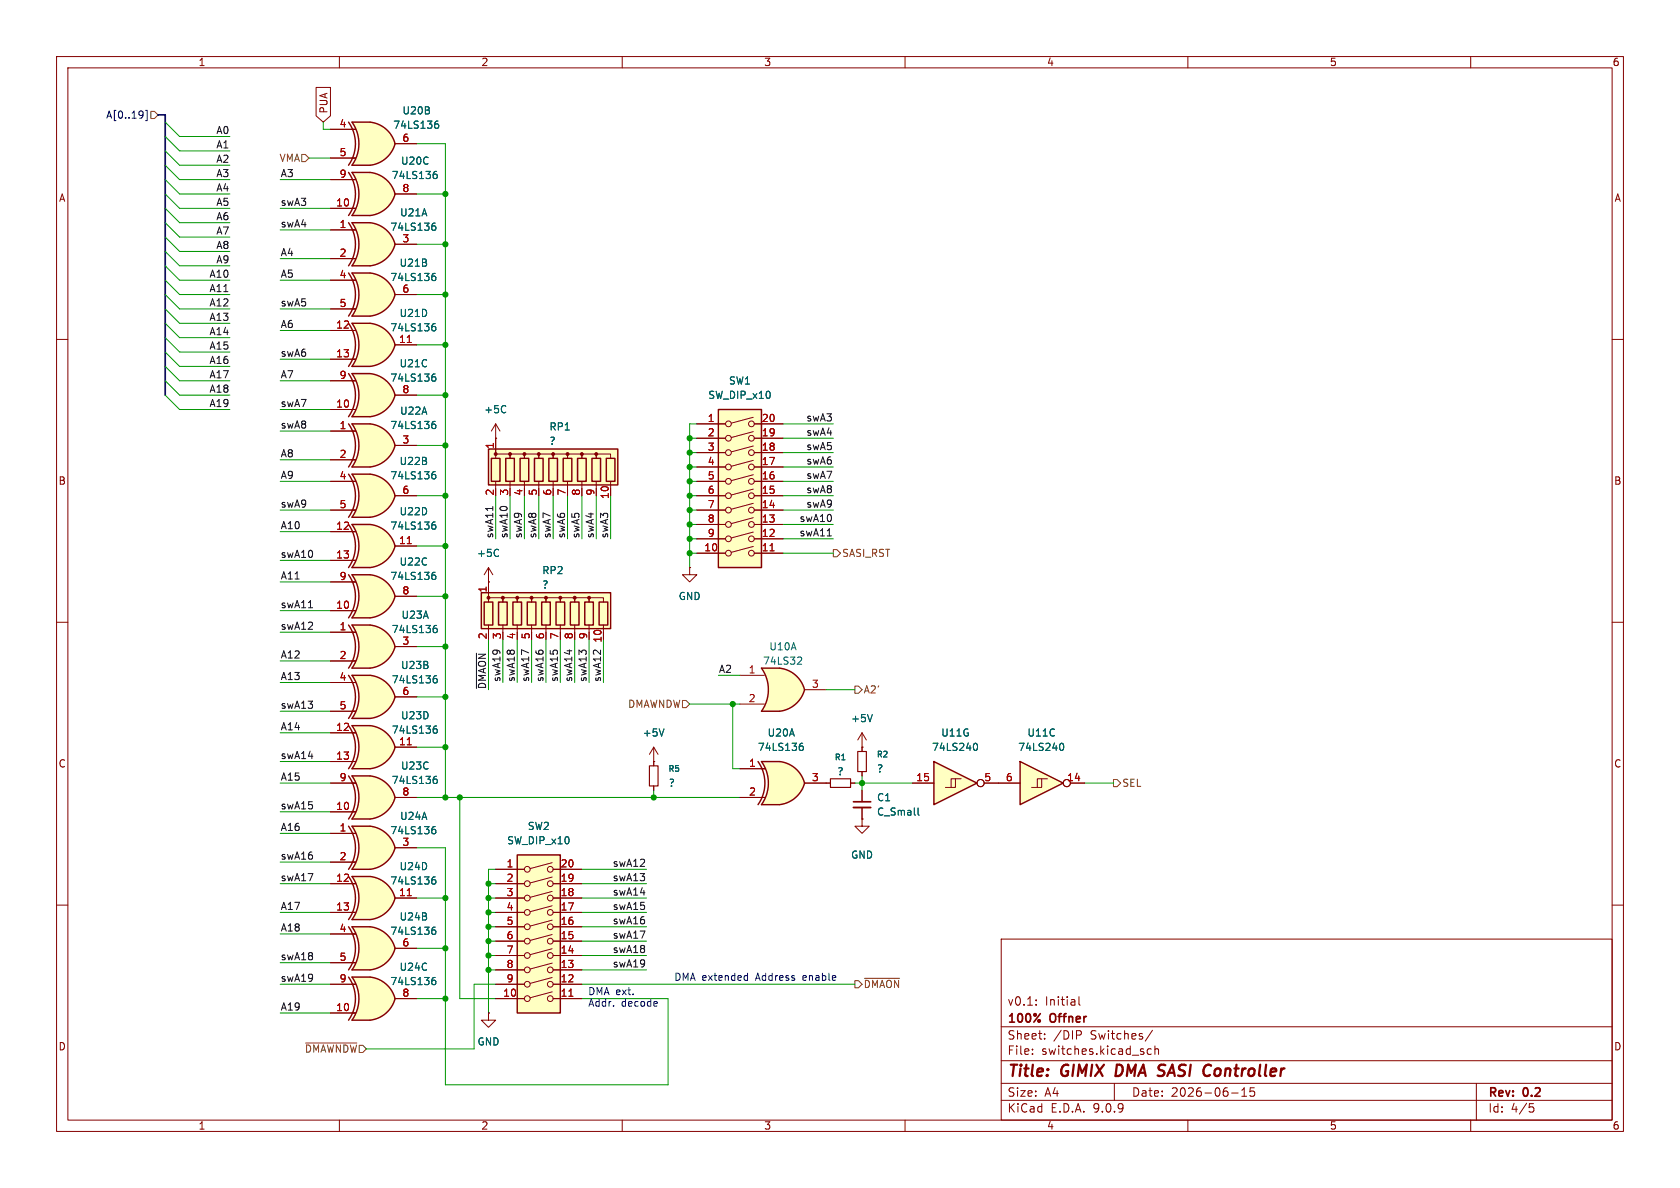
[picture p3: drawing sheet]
<svg xmlns="http://www.w3.org/2000/svg" width="297mm" height="210mm" viewBox="0 0 297 210" stroke-linecap="round" stroke-linejoin="round" font-family="sans-serif">
<g fill="none" stroke="#840000" stroke-width=".18">
<path d="M10 10h277v190h-277zM12 12h273v186h-273zM60 10v2M110 10v2M160 10v2M210 10v2M260 10v2M10 60h2M285 60h2M10 110h2M285 110h2M10 160h2"/>
<path d="M177 166h108v32h-108zM183.2 177.6v.1M183.2 176.8v.1M190.7 176.2v1.3l.3 .2M285 160h2M60 198v2M110 198v2M160 198v2M177 194.5h108M177 191.5h108M177 187.5h108M177 181.5h108"/>
<path d="M182.5 186.3v.1M182.5 185.5v.1M184.7 183.6v.1M184.7 182.8v.1M190.9 182.2l.3 .3-.1 .3-.2 .2M197 191.5v3M203.5 185.5l-.4-.1-.3 .3v.4l.2 .2h.5M203.7 182.1l-1.2 2M204.2 185.5l.2-.1 .3 .1 .1 .9M204.2 184.9v1.5M210 198v2M217.7 193.2h1.2"/>
<path d="M219.5 193.8h.9M219.5 192.7l.5-.4v1.5M221.7 192.3h-.7v.7l.2-.1h.5l.1 .3-.1 .5-.2 .1-.5-.1M260 198v2M261 191.5v6.5M270.4 195.1h.7M270.5 195.7h.4l.3 .3-.2 .5-.5 .1"/>
</g>
<path d="M197.5 188.2l-.3 2h.5M205.1 189.2l.6 .2M205.3 188.2h.4M205.7 190l-.3 .2h-.5" fill="none" stroke="#840000" stroke-width=".4"/>
<path d="M62.2 137.2h3.2M62.2 144.8h3.2" fill="none" stroke="#ffffc2" stroke-width=".18"/>
<g fill="#ffffc2" stroke="#ffffc2" stroke-width=".18">
<path d="M64.8 139.6l5 1.4a5.2 5.2 0 0 1-4.4 3.8z"/>
<path d="M65.4 137.2a5.1 5.1 0 0 1 4.4 3.8l-4.9 1.3z"/>
</g>
<path d="M62.2 137.2h3.2v7.6h-3.2a6.7 6.7 0 0 0 0-7.6z" fill="#ffffc2"/>
<path d="M61.6 137.2a6.6 6.6 0 0 1 0 7.6M62.2 137.2h3.2a5.1 5.1 0 0 1 4.4 3.8 5.2 5.2 0 0 1-4.4 3.8h-3.2a6.6 6.6 0 0 0 0-7.6z" fill="none" stroke="#840000" stroke-width=".25"/>
<path d="M58.4 138.4h4.5M58.4 143.5h4.5M69.8 141h3.9" fill="none" stroke="#840000" stroke-width=".18"/>
<path d="M76.7 137.8l.4-.1 .2 .3-.1 .4h-.5M77.2 137.2l-.4 .2" fill="none" stroke="#006464" stroke-width=".18"/>
<path d="M134.6 134.6h3.2M134.6 142.2h3.2" fill="none" stroke="#ffffc2" stroke-width=".18"/>
<g fill="#ffffc2" stroke="#ffffc2" stroke-width=".18">
<path d="M137.2 137.1l5 1.3a5.2 5.2 0 0 1-4.4 3.8z"/>
<path d="M137.8 134.6a5.1 5.1 0 0 1 4.4 3.8l-4.9 1.3z"/>
</g>
<path d="M134.6 134.6h3.2v7.6h-3.2a6.7 6.7 0 0 0 0-7.6z" fill="#ffffc2"/>
<path d="M134 134.6a6.6 6.6 0 0 1 0 7.6M134.6 134.6h3.2a5.1 5.1 0 0 1 4.4 3.8 5.2 5.2 0 0 1-4.4 3.8h-3.2a6.6 6.6 0 0 0 0-7.6z" fill="none" stroke="#840000" stroke-width=".25"/>
<g fill="none" stroke="#840000" stroke-width=".18">
<path d="M115.6 134.6h.1M115.6 132.1l-.8 1.3M115.6 132.1l.7 1.3M115.6 132.1v3.3M115.6 138.9v.8M130.8 135.9h4.5M142.2 138.4h4.6M150.4 138.4h.7M152.4 132.1h.1M152.4 129.5l-.8 1.3M152.4 129.5l.8 1.3M152.4 129.5v2.6"/>
<path d="M130.8 141h4.5"/>
</g>
<path d="M117.4 128.8l-.4 1.3M141.4 131.9h.4l.2 .2-.1 .5h-.5M141.9 131.4l-.4 .1M154.2 126.3l-.4 1.3" fill="none" stroke="#006464" stroke-width=".18"/>
<path d="M114.8 135.4h1.5v3.5h-1.5zM146.8 137.7h3.6v1.5h-3.6z" fill="none" stroke="#840000" stroke-width=".2"/>
<path d="M134.6 118.1h3.2M134.6 125.7h3.2" fill="none" stroke="#ffffc2" stroke-width=".18"/>
<g fill="#ffffc2" stroke="#ffffc2" stroke-width=".18">
<path d="M137.2 120.6l5 1.3a5.2 5.2 0 0 1-4.4 3.8z"/>
<path d="M137.8 118.1a5.1 5.1 0 0 1 4.4 3.8l-4.9 1.3z"/>
</g>
<path d="M134.6 118.1h3.2v7.6h-3.2a6.7 6.7 0 0 0 0-7.6z" fill="#ffffc2"/>
<path d="M134.6 118.1h3.2a5.1 5.1 0 0 1 4.4 3.8 5.2 5.2 0 0 1-4.4 3.8h-3.2a6.6 6.6 0 0 0 0-7.6z" fill="none" stroke="#840000" stroke-width=".25"/>
<path d="M130.8 119.4h4.3M130.8 124.5h4.3M142.2 121.9h3.8" fill="none" stroke="#840000" stroke-width=".18"/>
<path d="M141.2 116.1l.4 .1 .1 .3-.8 .9h.8" fill="none" stroke="#006464" stroke-width=".18"/>
<path d="M86.4 79.4h22.8v6.3h-22.8z" fill="#ffffc2"/>
<path d="M86.4 79.4h22.8v6.3h-22.8zM86.9 81h1.5v4.1h-1.5zM89.4 81h1.5v4.1h-1.5zM91.9 81h1.6v4.1h-1.6zM94.5 81h1.5v4.1h-1.5zM97 81h1.6v4.1h-1.6zM99.6 81h1.5v4.1h-1.5zM102.1 81h1.5v4.1h-1.5zM104.6 81h1.6v4.1h-1.6zM107.2 81h1.5v4.1h-1.5z" fill="none" stroke="#840000" stroke-width=".25"/>
<g fill="#840000" stroke="#840000" stroke-width=".18">
<circle cx="87.6" cy="80.3" r=".25"/>
<circle cx="90.2" cy="80.3" r=".25"/>
<circle cx="92.7" cy="80.3" r=".25"/>
<circle cx="95.2" cy="80.3" r=".25"/>
<circle cx="97.8" cy="80.3" r=".25"/>
<circle cx="100.3" cy="80.3" r=".25"/>
<circle cx="102.9" cy="80.3" r=".25"/>
<circle cx="105.4" cy="80.3" r=".25"/>
</g>
<g fill="none" stroke="#840000" stroke-width=".18">
<path d="M87.6 77.5v2.5M87.6 81v-.7h2.6v.7v-.7h2.5v.7v-.7h2.5v.7v-.7h2.6v.7v-.7h2.5v.7v-.7h2.6v.7v-.7h2.5v.7v-.7h2.5v.7M87.6 85.1v1.3M90.2 85.1v1.3M92.7 85.1v1.3M95.2 85.1v1.3M97.8 85.1v1.3M100.3 85.1v1.3M102.9 85.1v1.3M105.4 85.1v1.3M107.9 85.1v1.3M121.9 100.3v1.3h1.3l-1.3 1.3-1.3-1.3h1.3"/>
<path d="M121.9 100.3h.1"/>
</g>
<path d="M62.2 146.1h3.2M62.2 153.7h3.2" fill="none" stroke="#ffffc2" stroke-width=".18"/>
<g fill="#ffffc2" stroke="#ffffc2" stroke-width=".18">
<path d="M64.8 148.5l5 1.4a5.2 5.2 0 0 1-4.4 3.8z"/>
<path d="M65.4 146.1a5.1 5.1 0 0 1 4.4 3.8l-4.9 1.3z"/>
</g>
<path d="M62.2 146.1h3.2v7.6h-3.2a6.7 6.7 0 0 0 0-7.6z" fill="#ffffc2"/>
<path d="M61.6 146.1a6.6 6.6 0 0 1 0 7.6M62.2 146.1h3.2a5.1 5.1 0 0 1 4.4 3.8 5.2 5.2 0 0 1-4.4 3.8h-3.2a6.6 6.6 0 0 0 0-7.6z" fill="none" stroke="#840000" stroke-width=".25"/>
<path d="M58.4 147.3h4.5M58.4 152.4h4.5M69.8 149.9h3.9" fill="none" stroke="#840000" stroke-width=".18"/>
<path d="M76.4 146.7l.4-.1 .3 .2-.2 .5h-.5M76.9 146.1l-.4 .1" fill="none" stroke="#006464" stroke-width=".18"/>
<path d="M62.2 154.9h3.2M62.2 162.6h3.2" fill="none" stroke="#ffffc2" stroke-width=".18"/>
<g fill="#ffffc2" stroke="#ffffc2" stroke-width=".18">
<path d="M64.8 157.4l5 1.4a5.2 5.2 0 0 1-4.4 3.8z"/>
<path d="M65.4 154.9a5.1 5.1 0 0 1 4.4 3.9l-4.9 1.2z"/>
</g>
<path d="M62.2 154.9h3.2v7.7h-3.2a6.7 6.7 0 0 0 0-7.7z" fill="#ffffc2"/>
<path d="M61.6 154.9a6.6 6.6 0 0 1 0 7.7M62.2 154.9h3.2a5.1 5.1 0 0 1 4.4 3.9 5.2 5.2 0 0 1-4.4 3.8h-3.2a6.6 6.6 0 0 0 0-7.7z" fill="none" stroke="#840000" stroke-width=".25"/>
<path d="M58.4 156.2h4.5M69.8 158.8h3.9M58.4 161.3h4.5" fill="none" stroke="#840000" stroke-width=".18"/>
<path d="M72 158.3h.7" fill="none" stroke="#a90000" stroke-width=".18"/>
<path d="M76.4 155.6l.4-.1 .3 .2-.2 .5h-.5M76.9 155l-.4 .1" fill="none" stroke="#006464" stroke-width=".18"/>
<path d="M85.1 104.8h22.8v6.3h-22.8z" fill="#ffffc2"/>
<path d="M85.1 104.8h22.8v6.3h-22.8zM85.6 106.4h1.5v4.1h-1.5zM88.1 106.4h1.6v4.1h-1.6zM90.7 106.4h1.5v4.1h-1.5zM93.2 106.4h1.5v4.1h-1.5zM95.8 106.4h1.5v4.1h-1.5zM98.3 106.4h1.5v4.1h-1.5zM100.8 106.4h1.6v4.1h-1.6zM103.4 106.4h1.5v4.1h-1.5zM105.9 106.4h1.5v4.1h-1.5z" fill="none" stroke="#840000" stroke-width=".25"/>
<g fill="#840000" stroke="#840000" stroke-width=".18">
<circle cx="86.4" cy="105.7" r=".25"/>
<circle cx="88.9" cy="105.7" r=".25"/>
<circle cx="91.4" cy="105.7" r=".25"/>
<circle cx="94" cy="105.7" r=".25"/>
<circle cx="96.5" cy="105.7" r=".25"/>
<circle cx="99.1" cy="105.7" r=".25"/>
<circle cx="101.6" cy="105.7" r=".25"/>
<circle cx="104.1" cy="105.7" r=".25"/>
</g>
<path d="M86.4 106.4v-.7h2.5v.7v-.7h2.5v.7v-.7h2.6v.7v-.7h2.5v.7v-.7h2.6v.7v-.7h2.5v.7v-.7h2.5v.7v-.7h2.6v.7M86.4 102.9v2.5M86.4 110.5v1.3M88.9 110.5v1.3M91.4 110.5v1.3M94 110.5v1.3M96.5 110.5v1.3M99.1 110.5v1.3M101.6 110.5v1.3M104.1 110.5v1.3M106.7 110.5v1.3" fill="none" stroke="#840000" stroke-width=".18"/>
<path d="M62.2 128.3h3.2M62.2 135.9h3.2" fill="none" stroke="#ffffc2" stroke-width=".18"/>
<g fill="#ffffc2" stroke="#ffffc2" stroke-width=".18">
<path d="M64.8 130.7l5 1.4a5.2 5.2 0 0 1-4.4 3.8z"/>
<path d="M65.4 128.3a5.1 5.1 0 0 1 4.4 3.8l-4.9 1.3z"/>
</g>
<path d="M62.2 128.3h3.2v7.6h-3.2a6.7 6.7 0 0 0 0-7.6z" fill="#ffffc2"/>
<path d="M61.6 128.3a6.6 6.6 0 0 1 0 7.6M62.2 128.3h3.2a5.1 5.1 0 0 1 4.4 3.8 5.2 5.2 0 0 1-4.4 3.8h-3.2a6.6 6.6 0 0 0 0-7.6z" fill="none" stroke="#840000" stroke-width=".25"/>
<path d="M58.4 129.5h4.5M58.4 134.6h4.5M69.8 132.1h3.9" fill="none" stroke="#840000" stroke-width=".18"/>
<path d="M72 131.7h.7" fill="none" stroke="#a90000" stroke-width=".18"/>
<path d="M76.7 128.9l.4-.1 .2 .3-.1 .5h-.5M77.2 128.3l-.4 .2" fill="none" stroke="#006464" stroke-width=".18"/>
<path d="M62.2 48.3h3.2M62.2 55.9h3.2" fill="none" stroke="#ffffc2" stroke-width=".18"/>
<g fill="#ffffc2" stroke="#ffffc2" stroke-width=".18">
<path d="M64.8 50.7l5 1.4a5.2 5.2 0 0 1-4.4 3.8z"/>
<path d="M65.4 48.3a5.1 5.1 0 0 1 4.4 3.8l-4.9 1.3z"/>
</g>
<path d="M62.2 48.3h3.2v7.6h-3.2a6.7 6.7 0 0 0 0-7.6z" fill="#ffffc2"/>
<path d="M61.6 48.3a6.6 6.6 0 0 1 0 7.6M62.2 48.3h3.2a5.1 5.1 0 0 1 4.4 3.8 5.2 5.2 0 0 1-4.4 3.8h-3.2a6.6 6.6 0 0 0 0-7.6z" fill="none" stroke="#840000" stroke-width=".25"/>
<path d="M58.4 49.5h4.5M58.4 54.6h4.5M69.8 52.1h3.9M87.6 77.5h.1M87.6 74.9l-.7 1.3M87.6 74.9l.8 1.3M87.6 74.9v2.6M86.4 179.1v1.2h1.2l-1.2 1.3-1.3-1.3h1.3M86.4 179.1h.1" fill="none" stroke="#840000" stroke-width=".18"/>
<path d="M76.4 48.9l.4-.1 .3 .3-.2 .4h-.5M76.9 48.3l-.4 .2M89.2 71.7l.2 .1M89.4 72.8l-.2 .2" fill="none" stroke="#006464" stroke-width=".18"/>
<path d="M62.2 74.9h3.2M62.2 82.6h3.2" fill="none" stroke="#ffffc2" stroke-width=".18"/>
<g fill="#ffffc2" stroke="#ffffc2" stroke-width=".18">
<path d="M64.8 77.4l5 1.3a5.2 5.2 0 0 1-4.4 3.9z"/>
<path d="M65.4 74.9a5.1 5.1 0 0 1 4.4 3.8l-4.9 1.3z"/>
</g>
<path d="M62.2 74.9h3.2v7.7h-3.2a6.7 6.7 0 0 0 0-7.7z" fill="#ffffc2"/>
<path d="M61.6 74.9a6.6 6.6 0 0 1 0 7.7M62.2 74.9h3.2a5.1 5.1 0 0 1 4.4 3.8 5.2 5.2 0 0 1-4.4 3.9h-3.2a6.6 6.6 0 0 0 0-7.7z" fill="none" stroke="#840000" stroke-width=".25"/>
<path d="M58.4 76.2h4.5M69.8 78.7h3.9M58.4 81.3h4.5" fill="none" stroke="#840000" stroke-width=".18"/>
<path d="M76.4 75h.4l.3 .2-.2 .5h-.5M76.9 74.5l-.4 .1" fill="none" stroke="#006464" stroke-width=".18"/>
<path d="M62.2 110.5h3.2M62.2 118.1h3.2" fill="none" stroke="#ffffc2" stroke-width=".18"/>
<g fill="#ffffc2" stroke="#ffffc2" stroke-width=".18">
<path d="M64.8 112.9l5 1.4a5.2 5.2 0 0 1-4.4 3.8z"/>
<path d="M65.4 110.5a5.1 5.1 0 0 1 4.4 3.8l-4.9 1.3z"/>
</g>
<path d="M62.2 110.5h3.2v7.6h-3.2a6.7 6.7 0 0 0 0-7.6z" fill="#ffffc2"/>
<path d="M61.6 110.5a6.6 6.6 0 0 1 0 7.6M62.2 110.5h3.2a5.1 5.1 0 0 1 4.4 3.8 5.2 5.2 0 0 1-4.4 3.8h-3.2a6.6 6.6 0 0 0 0-7.6z" fill="none" stroke="#840000" stroke-width=".25"/>
<path d="M58.4 111.8h4.5M58.4 116.8h4.5M69.8 114.3h3.9" fill="none" stroke="#840000" stroke-width=".18"/>
<path d="M76.7 111.1l.4-.1 .2 .3-.1 .5h-.5M77.2 110.6l-.4 .1" fill="none" stroke="#006464" stroke-width=".18"/>
<path d="M62.2 119.4h3.2M62.2 127h3.2" fill="none" stroke="#ffffc2" stroke-width=".18"/>
<g fill="#ffffc2" stroke="#ffffc2" stroke-width=".18">
<path d="M64.8 121.8l5 1.4a5.2 5.2 0 0 1-4.4 3.8z"/>
<path d="M65.4 119.4a5.1 5.1 0 0 1 4.4 3.8l-4.9 1.3z"/>
</g>
<path d="M62.2 119.4h3.2v7.6h-3.2a6.7 6.7 0 0 0 0-7.6z" fill="#ffffc2"/>
<path d="M61.6 119.4a6.6 6.6 0 0 1 0 7.6M62.2 119.4h3.2a5.1 5.1 0 0 1 4.4 3.8 5.2 5.2 0 0 1-4.4 3.8h-3.2a6.6 6.6 0 0 0 0-7.6z" fill="none" stroke="#840000" stroke-width=".25"/>
<path d="M58.4 120.7h4.5M58.4 125.7h4.5M69.8 123.2h3.9" fill="none" stroke="#840000" stroke-width=".18"/>
<path d="M76.7 120l.4-.1 .2 .3-.1 .5h-.5M77.2 119.5l-.4 .1" fill="none" stroke="#006464" stroke-width=".18"/>
<path d="M62.2 101.6h3.2M62.2 109.2h3.2" fill="none" stroke="#ffffc2" stroke-width=".18"/>
<g fill="#ffffc2" stroke="#ffffc2" stroke-width=".18">
<path d="M64.8 104.1l5 1.3a5.2 5.2 0 0 1-4.4 3.8z"/>
<path d="M65.4 101.6a5.1 5.1 0 0 1 4.4 3.8l-4.9 1.3z"/>
</g>
<path d="M62.2 101.6h3.2v7.6h-3.2a6.7 6.7 0 0 0 0-7.6z" fill="#ffffc2"/>
<path d="M61.6 101.6a6.6 6.6 0 0 1 0 7.6M62.2 101.6h3.2a5.1 5.1 0 0 1 4.4 3.8 5.2 5.2 0 0 1-4.4 3.8h-3.2a6.6 6.6 0 0 0 0-7.6z" fill="none" stroke="#840000" stroke-width=".25"/>
<path d="M58.4 102.9h4.5M58.4 108h4.5M69.8 105.4h3.9" fill="none" stroke="#840000" stroke-width=".18"/>
<path d="M76.4 101.7l.4-.1 .3 .3-.2 .5h-.5M76.9 101.2l-.4 .1" fill="none" stroke="#006464" stroke-width=".18"/>
<path d="M62.2 83.8h3.2M62.2 91.4h3.2" fill="none" stroke="#ffffc2" stroke-width=".18"/>
<g fill="#ffffc2" stroke="#ffffc2" stroke-width=".18">
<path d="M64.8 86.3l5 1.3a5.2 5.2 0 0 1-4.4 3.8z"/>
<path d="M65.4 83.8a5.1 5.1 0 0 1 4.4 3.8l-4.9 1.3z"/>
</g>
<path d="M62.2 83.8h3.2v7.6h-3.2a6.7 6.7 0 0 0 0-7.6z" fill="#ffffc2"/>
<path d="M61.6 83.8a6.6 6.6 0 0 1 0 7.6M62.2 83.8h3.2a5.1 5.1 0 0 1 4.4 3.8 5.2 5.2 0 0 1-4.4 3.8h-3.2a6.6 6.6 0 0 0 0-7.6z" fill="none" stroke="#840000" stroke-width=".25"/>
<path d="M58.4 85.1h4.5M58.4 90.2h4.5M69.8 87.6h3.9" fill="none" stroke="#840000" stroke-width=".18"/>
<path d="M76.4 83.9h.4l.3 .2-.2 .5h-.5M76.9 83.4l-.4 .1" fill="none" stroke="#006464" stroke-width=".18"/>
<path d="M62.2 92.7h3.2M62.2 100.3h3.2" fill="none" stroke="#ffffc2" stroke-width=".18"/>
<g fill="#ffffc2" stroke="#ffffc2" stroke-width=".18">
<path d="M64.8 95.2l5 1.3a5.2 5.2 0 0 1-4.4 3.8z"/>
<path d="M65.4 92.7a5.1 5.1 0 0 1 4.4 3.8l-4.9 1.3z"/>
</g>
<path d="M62.2 92.7h3.2v7.6h-3.2a6.7 6.7 0 0 0 0-7.6z" fill="#ffffc2"/>
<path d="M61.6 92.7a6.6 6.6 0 0 1 0 7.6M62.2 92.7h3.2a5.1 5.1 0 0 1 4.4 3.8 5.2 5.2 0 0 1-4.4 3.8h-3.2a6.6 6.6 0 0 0 0-7.6z" fill="none" stroke="#840000" stroke-width=".25"/>
<path d="M58.4 94h4.5M58.4 99.1h4.5M69.8 96.5h3.9" fill="none" stroke="#840000" stroke-width=".18"/>
<path d="M72 96.1h.7" fill="none" stroke="#a90000" stroke-width=".18"/>
<path d="M76.4 92.8h.4l.3 .2-.2 .5h-.5M76.9 92.3l-.4 .1" fill="none" stroke="#006464" stroke-width=".18"/>
<path d="M127 72.4h7.6v27.9h-7.6z" fill="#ffffc2"/>
<g fill="none" stroke="#840000" stroke-width=".18">
<path d="M123.2 74.9h5.1M123.2 77.5h5.1M133.2 73.8l-3.9 1M133.2 76.3l-3.9 1M133.2 78.8l-3.9 1.1M133.3 74.9h5.1M133.3 77.5h5.1M123.2 80h5.1M123.2 82.6h5.1M123.2 85.1h5.1M123.2 87.6h5.1M123.2 90.2h5.1"/>
<path d="M123.2 92.7h5.1M123.2 95.3h5.1M123.2 97.8h5.1M133.2 81.4l-3.9 1M133.2 83.9l-3.9 1.1M133.2 86.5l-3.9 1M133.2 89l-3.9 1M133.2 91.5l-3.9 1.1M133.2 94.1l-3.9 1M133.2 96.6l-3.9 1M133.3 80h5.1M133.3 82.6h5.1"/>
<path d="M133.3 85.1h5.1M133.3 87.6h5.1M133.3 90.2h5.1M133.3 92.7h5.1M133.3 95.3h5.1M133.3 97.8h5.1"/>
<circle cx="128.8" cy="77.5" r=".51"/>
<circle cx="128.8" cy="74.9" r=".51"/>
<circle cx="132.8" cy="77.5" r=".51"/>
<circle cx="132.8" cy="74.9" r=".51"/>
<circle cx="128.8" cy="82.6" r=".51"/>
<circle cx="128.8" cy="85.1" r=".51"/>
<circle cx="128.8" cy="87.6" r=".51"/>
<circle cx="128.8" cy="90.2" r=".51"/>
<circle cx="128.8" cy="92.7" r=".51"/>
<circle cx="128.8" cy="97.8" r=".51"/>
<circle cx="128.8" cy="80" r=".51"/>
<circle cx="128.8" cy="95.3" r=".51"/>
<circle cx="132.8" cy="95.3" r=".51"/>
<circle cx="132.8" cy="80" r=".51"/>
<circle cx="132.8" cy="82.6" r=".51"/>
<circle cx="132.8" cy="85.1" r=".51"/>
<circle cx="132.8" cy="90.2" r=".51"/>
<circle cx="132.8" cy="92.7" r=".51"/>
<circle cx="132.8" cy="97.8" r=".51"/>
<circle cx="132.8" cy="87.6" r=".51"/>
</g>
<path d="M127 72.4h7.6v27.9h-7.6z" fill="none" stroke="#840000" stroke-width=".25"/>
<path d="M136.1 97.4h.8" fill="none" stroke="#a90000" stroke-width=".18"/>
<path d="M91.4 151.1h7.7v28h-7.7z" fill="#ffffc2"/>
<g fill="none" stroke="#840000" stroke-width=".18">
<path d="M86.4 102.9h.1M86.4 100.3l-.8 1.3M86.4 100.3l.7 1.3M86.4 100.3v2.6M87.6 153.7h5.1M87.6 156.2h5.1M87.6 158.8h5.1M97.6 152.5l-3.9 1M97.6 155l-3.9 1.1M97.6 157.6l-3.9 1M97.8 153.7h5.1M97.8 156.2h5.1"/>
<path d="M97.8 158.8h5.1M87.6 161.3h5.1M87.6 163.8h5.1M87.6 166.4h5.1M87.6 168.9h5.1M87.6 171.5h5.1M87.6 174h5.1M87.6 176.5h5.1M97.6 160.1l-3.9 1.1M97.6 162.7l-3.9 1M97.6 165.2l-3.9 1M97.6 167.7l-3.9 1.1"/>
<path d="M97.6 170.3l-3.9 1M97.6 172.8l-3.9 1M97.6 175.3l-3.9 1.1M97.8 161.3h5.1M97.8 163.8h5.1M97.8 166.4h5.1M97.8 168.9h5.1M97.8 171.5h5.1M97.8 174h5.1M97.8 176.5h5.1"/>
<circle cx="93.2" cy="153.7" r=".51"/>
<circle cx="93.2" cy="158.8" r=".51"/>
<circle cx="93.2" cy="156.2" r=".51"/>
<circle cx="97.3" cy="153.7" r=".51"/>
<circle cx="97.3" cy="158.8" r=".51"/>
<circle cx="97.3" cy="156.2" r=".51"/>
<circle cx="93.2" cy="161.3" r=".51"/>
<circle cx="93.2" cy="168.9" r=".51"/>
<circle cx="93.2" cy="176.5" r=".51"/>
<circle cx="93.2" cy="163.8" r=".51"/>
<circle cx="93.2" cy="166.4" r=".51"/>
<circle cx="93.2" cy="171.5" r=".51"/>
<circle cx="93.2" cy="174" r=".51"/>
<circle cx="97.3" cy="168.9" r=".51"/>
<circle cx="97.3" cy="176.5" r=".51"/>
<circle cx="97.3" cy="171.5" r=".51"/>
<circle cx="97.3" cy="161.3" r=".51"/>
<circle cx="97.3" cy="166.4" r=".51"/>
<circle cx="97.3" cy="174" r=".51"/>
<circle cx="97.3" cy="163.8" r=".51"/>
</g>
<path d="M91.4 151.1h7.7v28h-7.7z" fill="none" stroke="#840000" stroke-width=".25"/>
<path d="M100.6 176.1h.7" fill="none" stroke="#a90000" stroke-width=".18"/>
<path d="M87.9 97.1l.2 .1M88.1 98.2l-.2 .2" fill="none" stroke="#006464" stroke-width=".18"/>
<path d="M165.1 134.6l7.6 3.8-7.6 3.8z" fill="#ffffc2"/>
<path d="M165.1 134.6l7.6 3.8-7.6 3.8z" fill="none" stroke="#840000" stroke-width=".25"/>
<g fill="none" stroke="#840000" stroke-width=".18">
<path d="M161.3 138.4h3.8M168.9 137.7v1.5h-1.8M169.9 137.7h-1.8v1.5M174 138.4h2.5"/>
<circle cx="173.4" cy="138.4" r=".63"/>
</g>
<path d="M172.3 131.5l.1-.1a.68 .68 0 0 1 .4 .6 .68 .68 0 0 1-.4 .7l-.1-.1" fill="none" stroke="#006464" stroke-width=".18"/>
<path d="M62.2 21.6h3.2M62.2 29.2h3.2" fill="none" stroke="#ffffc2" stroke-width=".18"/>
<g fill="#ffffc2" stroke="#ffffc2" stroke-width=".18">
<path d="M64.8 24.1l5 1.3a5.2 5.2 0 0 1-4.4 3.8z"/>
<path d="M65.4 21.6a5.1 5.1 0 0 1 4.4 3.8l-4.9 1.3z"/>
</g>
<path d="M62.2 21.6h3.2v7.6h-3.2a6.7 6.7 0 0 0 0-7.6z" fill="#ffffc2"/>
<path d="M61.6 21.6a6.6 6.6 0 0 1 0 7.6M62.2 21.6h3.2a5.1 5.1 0 0 1 4.4 3.8 5.2 5.2 0 0 1-4.4 3.8h-3.2a6.6 6.6 0 0 0 0-7.6z" fill="none" stroke="#840000" stroke-width=".25"/>
<path d="M58.4 22.9h4.5M58.4 27.9h4.5M69.8 25.4h3.9" fill="none" stroke="#840000" stroke-width=".18"/>
<path d="M77 22l.3-.1 .3 .2-.2 .5h-.4M77.4 21.4l-.4 .1" fill="none" stroke="#006464" stroke-width=".18"/>
<path d="M62.2 30.5h3.2M62.2 38.1h3.2" fill="none" stroke="#ffffc2" stroke-width=".18"/>
<g fill="#ffffc2" stroke="#ffffc2" stroke-width=".18">
<path d="M64.8 32.9l5 1.4a5.2 5.2 0 0 1-4.4 3.8z"/>
<path d="M65.4 30.5a5.1 5.1 0 0 1 4.4 3.8l-4.9 1.3z"/>
</g>
<path d="M62.2 30.5h3.2v7.6h-3.2a6.7 6.7 0 0 0 0-7.6z" fill="#ffffc2"/>
<path d="M61.6 30.5a6.6 6.6 0 0 1 0 7.6M62.2 30.5h3.2a5.1 5.1 0 0 1 4.4 3.8 5.2 5.2 0 0 1-4.4 3.8h-3.2a6.6 6.6 0 0 0 0-7.6z" fill="none" stroke="#840000" stroke-width=".25"/>
<path d="M58.4 31.8h4.5M58.4 36.8h4.5M69.8 34.3h3.9" fill="none" stroke="#840000" stroke-width=".18"/>
<path d="M76.7 30.8h.4l.2 .2-.1 .5h-.5M77.2 30.3l-.4 .1" fill="none" stroke="#006464" stroke-width=".18"/>
<path d="M62.2 39.4h3.2M62.2 47h3.2" fill="none" stroke="#ffffc2" stroke-width=".18"/>
<g fill="#ffffc2" stroke="#ffffc2" stroke-width=".18">
<path d="M64.8 41.8l5 1.4a5.2 5.2 0 0 1-4.4 3.8z"/>
<path d="M65.4 39.4a5.1 5.1 0 0 1 4.4 3.8l-4.9 1.3z"/>
</g>
<path d="M62.2 39.4h3.2v7.6h-3.2a6.7 6.7 0 0 0 0-7.6z" fill="#ffffc2"/>
<path d="M61.6 39.4a6.6 6.6 0 0 1 0 7.6M62.2 39.4h3.2a5.1 5.1 0 0 1 4.4 3.8 5.2 5.2 0 0 1-4.4 3.8h-3.2a6.6 6.6 0 0 0 0-7.6z" fill="none" stroke="#840000" stroke-width=".25"/>
<path d="M58.4 40.6h4.5M58.4 45.7h4.5M69.8 43.2h3.9" fill="none" stroke="#840000" stroke-width=".18"/>
<path d="M76.4 40l.4-.1 .3 .3-.2 .5h-.5M76.9 39.4l-.4 .2" fill="none" stroke="#006464" stroke-width=".18"/>
<path d="M62.2 66h3.2M62.2 73.7h3.2" fill="none" stroke="#ffffc2" stroke-width=".18"/>
<g fill="#ffffc2" stroke="#ffffc2" stroke-width=".18">
<path d="M64.8 68.5l5 1.4a5.2 5.2 0 0 1-4.4 3.8z"/>
<path d="M65.4 66a5.1 5.1 0 0 1 4.4 3.9l-4.9 1.2z"/>
</g>
<path d="M62.2 66h3.2v7.7h-3.2a6.7 6.7 0 0 0 0-7.7z" fill="#ffffc2"/>
<path d="M61.6 66a6.6 6.6 0 0 1 0 7.7M62.2 66h3.2a5.1 5.1 0 0 1 4.4 3.9 5.2 5.2 0 0 1-4.4 3.8h-3.2a6.6 6.6 0 0 0 0-7.7z" fill="none" stroke="#840000" stroke-width=".25"/>
<path d="M58.4 67.3h4.5M58.4 72.4h4.5M69.8 69.9h3.9" fill="none" stroke="#840000" stroke-width=".18"/>
<path d="M76.4 66.7l.4-.1 .3 .2-.2 .5h-.5M76.9 66.1l-.4 .1" fill="none" stroke="#006464" stroke-width=".18"/>
<path d="M62.2 172.7h3.2M62.2 180.3h3.2" fill="none" stroke="#ffffc2" stroke-width=".18"/>
<g fill="#ffffc2" stroke="#ffffc2" stroke-width=".18">
<path d="M64.8 175.2l5 1.3a5.2 5.2 0 0 1-4.4 3.8z"/>
<path d="M65.4 172.7a5.1 5.1 0 0 1 4.4 3.8l-4.9 1.3z"/>
</g>
<path d="M62.2 172.7h3.2v7.6h-3.2a6.7 6.7 0 0 0 0-7.6z" fill="#ffffc2"/>
<path d="M61.6 172.7a6.6 6.6 0 0 1 0 7.6M62.2 172.7h3.2a5.1 5.1 0 0 1 4.4 3.8 5.2 5.2 0 0 1-4.4 3.8h-3.2a6.6 6.6 0 0 0 0-7.6z" fill="none" stroke="#840000" stroke-width=".25"/>
<path d="M58.4 174h4.5M58.4 179.1h4.5M69.8 176.5h3.9" fill="none" stroke="#840000" stroke-width=".18"/>
<path d="M76.4 173.3h.4l.3 .2-.2 .5h-.5M76.9 172.8l-.4 .1" fill="none" stroke="#006464" stroke-width=".18"/>
<path d="M180.3 134.6l7.7 3.8-7.7 3.8z" fill="#ffffc2"/>
<path d="M180.3 134.6l7.7 3.8-7.7 3.8z" fill="none" stroke="#840000" stroke-width=".25"/>
<g fill="none" stroke="#840000" stroke-width=".18">
<path d="M152.4 132.1v.7M152.4 136.4v.8M152.4 139.7v2M176.5 138.4h3.8M184.1 137.7v1.5h-1.7M185.2 137.7h-1.8v1.5M189.2 138.4h2.6M152.4 142.7v2.1"/>
<circle cx="188.6" cy="138.4" r=".63"/>
</g>
<path d="M187.5 131.5l.1-.1a.68 .68 0 0 1 .5 .6 .68 .68 0 0 1-.5 .7l-.1-.1M162.3 142.8v1.1l.2 .2" fill="none" stroke="#006464" stroke-width=".18"/>
<path d="M150.9 141.7h3" fill="none" stroke="#840000" stroke-width=".3"/>
<path d="M150.9 142.7h3" fill="none" stroke="#840000" stroke-width=".33"/>
<path d="M151.6 132.8h1.6v3.6h-1.6z" fill="none" stroke="#840000" stroke-width=".2"/>
<path d="M62.2 57.2h3.2M62.2 64.8h3.2" fill="none" stroke="#ffffc2" stroke-width=".18"/>
<g fill="#ffffc2" stroke="#ffffc2" stroke-width=".18">
<path d="M64.8 59.6l5 1.4a5.2 5.2 0 0 1-4.4 3.8z"/>
<path d="M65.4 57.2a5.1 5.1 0 0 1 4.4 3.8l-4.9 1.3z"/>
</g>
<path d="M62.2 57.2h3.2v7.6h-3.2a6.7 6.7 0 0 0 0-7.6z" fill="#ffffc2"/>
<path d="M61.6 57.2a6.6 6.6 0 0 1 0 7.6M65.4 64.8h-3.2a6.6 6.6 0 0 0 0-7.6h3.2a5.1 5.1 0 0 1 4.4 3.8 5.2 5.2 0 0 1-4.4 3.8" fill="none" stroke="#840000" stroke-width=".25"/>
<path d="M58.4 58.4h4.5M58.4 63.5h4.5M69.8 61h3.9M152.4 144.8v1.3h1.3l-1.3 1.2-1.3-1.2h1.3M152.4 144.8h.1" fill="none" stroke="#840000" stroke-width=".18"/>
<path d="M72 60.5h.7" fill="none" stroke="#a90000" stroke-width=".18"/>
<path d="M76.4 57.8l.4-.1 .3 .2-.2 .5h-.5M76.9 57.2l-.4 .1" fill="none" stroke="#006464" stroke-width=".18"/>
<path d="M62.2 163.8h3.2M62.2 171.5h3.2" fill="none" stroke="#ffffc2" stroke-width=".18"/>
<g fill="#ffffc2" stroke="#ffffc2" stroke-width=".18">
<path d="M64.8 166.3l5 1.3a5.2 5.2 0 0 1-4.4 3.9z"/>
<path d="M65.4 163.8a5.1 5.1 0 0 1 4.4 3.8l-4.9 1.3z"/>
</g>
<path d="M62.2 163.8h3.2v7.7h-3.2a6.7 6.7 0 0 0 0-7.7z" fill="#ffffc2"/>
<path d="M61.6 163.8a6.6 6.6 0 0 1 0 7.7M62.2 163.8h3.2a5.1 5.1 0 0 1 4.4 3.8 5.2 5.2 0 0 1-4.4 3.9h-3.2a6.6 6.6 0 0 0 0-7.7z" fill="none" stroke="#840000" stroke-width=".25"/>
<g fill="none" stroke="#840000" stroke-width=".18">
<path d="M55.9 15.5h2.5v5l-1.3 1.1-1.2-1.1zM58.4 22.9h4.5M58.4 27.9h4.5M58.4 31.8h4.5M58.4 36.8h4.5M69.8 25.4h3.9M69.8 34.3h3.9M58.4 40.6h4.5M58.4 45.7h4.5M58.4 58.4h4.5M58.4 49.5h4.5M58.4 54.6h4.5"/>
<path d="M69.8 43.2h3.9M69.8 52.1h3.9M58.4 76.2h4.5M58.4 67.3h4.5M58.4 72.4h4.5M58.4 63.5h4.5M69.8 78.7h3.9M69.8 69.9h3.9M69.8 61h3.9M87.6 77.5h.1M87.6 77.5v2.5M123.2 74.9h5.1"/>
<path d="M123.2 77.5h5.1M133.3 74.9h5.1M133.3 77.5h5.1M58.4 85.1h4.5M58.4 90.2h4.5M58.4 94h4.5M58.4 99.1h4.5M58.4 81.3h4.5M69.8 87.6h3.9M69.8 96.5h3.9M123.2 80h5.1M123.2 82.6h5.1"/>
<path d="M123.2 85.1h5.1M123.2 87.6h5.1M123.2 90.2h5.1M123.2 92.7h5.1M123.2 95.3h5.1M123.2 97.8h5.1M133.3 80h5.1M133.3 82.6h5.1M133.3 85.1h5.1M133.3 87.6h5.1M133.3 90.2h5.1M133.3 92.7h5.1"/>
<path d="M133.3 95.3h5.1M133.3 97.8h5.1M58.4 111.8h4.5M58.4 116.8h4.5M58.4 102.9h4.5M58.4 108h4.5M69.8 114.3h3.9M69.8 105.4h3.9M86.4 102.9h.1M86.4 102.9v2.5M121.9 100.3h.1M58.4 138.4h4.5"/>
<path d="M58.4 129.5h4.5M58.4 134.6h4.5M58.4 120.7h4.5M58.4 125.7h4.5M69.8 132.1h3.9M69.8 123.2h3.9M115.6 134.6h.1M115.6 134.6v.8M115.6 138.9v.8M130.8 135.9h4.5M142.2 138.4h4.6M150.4 138.4h.7"/>
<path d="M152.4 132.1h.1M152.4 132.1v.7M152.4 136.4v.8M152.4 139.7v2M161.3 138.4h3.8M174 138.4h6.3M189.2 138.4h2.6M58.4 143.5h4.5M58.4 156.2h4.5M58.4 147.3h4.5M58.4 152.4h4.5M69.8 141h3.9"/>
<path d="M69.8 158.8h3.9M69.8 149.9h3.9M87.6 153.7h5.1M87.6 156.2h5.1M87.6 158.8h5.1M97.8 153.7h5.1M97.8 156.2h5.1M97.8 158.8h5.1M130.8 141h4.5M152.4 144.8h.1M152.4 142.7v2.1M58.4 165.1h4.5"/>
<path d="M58.4 170.2h4.5M58.4 161.3h4.5M58.4 174h4.5M58.4 179.1h4.5M69.8 167.6h3.9M69.8 176.5h3.9M86.4 179.1h.1M87.6 161.3h5.1M87.6 163.8h5.1M87.6 166.4h5.1M87.6 168.9h5.1M87.6 171.5h5.1"/>
<path d="M87.6 174h5.1M87.6 176.5h5.1M97.8 161.3h5.1M97.8 163.8h5.1M97.8 166.4h5.1M97.8 168.9h5.1M97.8 171.5h5.1M97.8 174h5.1M97.8 176.5h5.1"/>
<circle cx="173.4" cy="138.4" r=".63"/>
<circle cx="188.6" cy="138.4" r=".63"/>
</g>
<g fill="none" stroke="#006464" stroke-width=".18">
<path d="M76.4 40l.4-.1 .3 .3-.2 .5h-.5M76.7 30.8h.4l.2 .2-.1 .5h-.5M76.9 39.4l-.4 .2M77 22l.3-.1 .3 .2-.2 .5h-.4M77.2 30.3l-.4 .1M77.4 21.4l-.4 .1M76.4 48.9l.4-.1 .3 .3-.2 .4h-.5M76.4 57.8l.4-.1 .3 .2-.2 .5h-.5M76.9 57.2l-.4 .1M76.9 48.3l-.4 .2M76.4 66.7l.4-.1 .3 .2-.2 .5h-.5M76.4 75h.4l.3 .2-.2 .5h-.5"/>
<path d="M76.9 74.5l-.4 .1M76.9 66.1l-.4 .1M89.2 71.7l.2 .1M89.4 72.8l-.2 .2M76.4 83.9h.4l.3 .2-.2 .5h-.5M76.4 92.8h.4l.3 .2-.2 .5h-.5M76.9 92.3l-.4 .1M76.9 83.4l-.4 .1M87.9 97.1l.2 .1M88.1 98.2l-.2 .2M76.4 101.7l.4-.1 .3 .3-.2 .5h-.5M76.7 111.1l.4-.1 .2 .3-.1 .5h-.5"/>
<path d="M76.7 120l.4-.1 .2 .3-.1 .5h-.5M76.9 101.2l-.4 .1M77.2 110.6l-.4 .1M77.2 119.5l-.4 .1M76.7 128.9l.4-.1 .2 .3-.1 .5h-.5M76.7 137.8l.4-.1 .2 .3-.1 .4h-.5M77.2 128.3l-.4 .2M77.2 137.2l-.4 .2M117.4 128.8l-.4 1.3M141.4 131.9h.4l.2 .2-.1 .5h-.5M141.9 131.4l-.4 .1M154.2 126.3l-.4 1.3"/>
<path d="M172.3 131.5l.1-.1a.68 .68 0 0 1 .4 .6 .68 .68 0 0 1-.4 .7l-.1-.1M187.5 131.5l.1-.1a.68 .68 0 0 1 .5 .6 .68 .68 0 0 1-.5 .7l-.1-.1M76.4 146.7l.4-.1 .3 .2-.2 .5h-.5M76.4 155.6l.4-.1 .3 .2-.2 .5h-.5M76.9 146.1l-.4 .1M76.9 155l-.4 .1M162.3 142.8v1.1l.2 .2M76.4 164.4h.4l.3 .2-.2 .5h-.5M76.4 173.3h.4l.3 .2-.2 .5h-.5M76.9 163.9l-.4 .1M76.9 172.8l-.4 .1"/>
</g>
<path d="M26.7 19.7h.6l.6 .6-.6 .7h-.6zM53.3 27.3h.7l.6 .6-.6 .7h-.7zM147.3 97.2h.7l.6 .6-.6 .6h-.7zM120.6 123.8h.7l.6 .7-.6 .6h-.7zM151.1 121.3h.7l.6 .6-.6 .7h-.7zM196.8 137.8h.7l.6 .6-.6 .7h-.7zM151.1 173.4h.7l.6 .6-.6 .6h-.7zM152.8 172.9h6.2M54 184.4h9.1" fill="none" stroke="#725600" stroke-width=".18"/>
<path d="M25.2 19.8v.8M25.7 19.5h.3v1.8h-.3M25.3 20.2l-.1 .1" fill="none" stroke="#000084" stroke-width=".18"/>
<path d="M87.1 89.5v.8M146.3 94.7h.7M54.5 107.4h.8M84.2 115.5v6.2" fill="none" stroke="#0f0f0f" stroke-width=".18"/>
<path d="M27.9 20.3h1.3v49.6" fill="none" stroke="#000084" stroke-width=".3"/>
<g fill="none" stroke="#009600" stroke-width=".18">
<path d="M29.2 34.3l2.5 2.5h8.9M29.2 29.2l2.5 2.6h8.9M29.2 24.1l2.5 2.6h8.9M29.2 39.4l2.5 2.5h8.9M29.2 36.8l2.5 2.6h8.9M29.2 21.6l2.5 2.5h8.9M29.2 26.7l2.5 2.5h8.9M29.2 31.8l2.5 2.5h8.9M49.5 36.8h8.9M49.5 31.8h8.9M54.6 27.9h3.8M57.1 21.6v1.3h1.3"/>
<path d="M73.7 25.4h5v115.6M73.7 34.3h5M29.2 47l2.5 2.5h8.9M29.2 52.1l2.5 2.5h8.9M29.2 44.5l2.5 2.5h8.9M29.2 54.6l2.5 2.6h8.9M29.2 57.2l2.5 2.5h8.9M29.2 49.5l2.5 2.6h8.9M29.2 41.9l2.5 2.6h8.9M29.2 59.7l2.5 2.5h8.9M49.5 49.5h8.9M49.5 54.6h8.9"/>
<path d="M49.5 40.6h8.9M49.5 45.7h8.9M49.5 58.4h8.9M73.7 52.1h5M73.7 43.2h5M29.2 67.3l2.5 2.6h8.9M29.2 64.8l2.5 2.5h8.9M29.2 62.2l2.5 2.6h8.9M29.2 69.9l2.5 2.5h8.9M49.5 63.5h8.9M49.5 67.3h8.9M49.5 72.4h8.9"/>
<path d="M49.5 76.2h8.9M73.7 69.9h5M73.7 61h5M73.7 78.7h5M121.9 77.5h1.3M123.2 74.9h-1.3v25.4M138.4 74.9h8.9M138.4 77.5h8.9M49.5 81.3h8.9M49.5 85.1h8.9M49.5 90.2h8.9M49.5 99.1h8.9"/>
<path d="M49.5 94h8.9M73.7 87.6h5M73.7 96.5h5M87.6 87.6v7.7M90.2 87.6v7.7M92.7 87.6v7.7M95.2 87.6v7.7M97.8 87.6v7.7M100.3 87.6v7.7M102.9 87.6v7.7M105.4 87.6v7.7M107.9 87.6v7.7"/>
<path d="M121.9 95.3h1.3M121.9 80h1.3M121.9 82.6h1.3M121.9 85.1h1.3M121.9 92.7h1.3M121.9 87.6h1.3M121.9 90.2h1.3M121.9 97.8h1.3M138.4 95.3h8.9M138.4 80h8.9M138.4 82.6h8.9M138.4 85.1h8.9"/>
<path d="M138.4 92.7h8.9M138.4 87.6h8.9M138.4 90.2h8.9M138.4 97.8h8.9M49.5 116.8h8.9M49.5 102.9h8.9M49.5 111.8h8.9M49.5 108h8.9M73.7 114.3h5M73.7 105.4h5M86.4 113v8.9M88.9 113v7.7"/>
<path d="M91.4 113v7.7M94 113v7.7M96.5 113v7.7M99.1 113v7.7M101.6 113v7.7M104.1 113v7.7M106.7 113v7.7M127 119.4h3.8M49.5 138.4h8.9M49.5 125.7h8.9M49.5 120.7h8.9M49.5 134.6h8.9"/>
<path d="M49.5 129.5h8.9M73.7 132.1h5M73.7 123.2h5M115.6 139.7v1.3M121.9 124.5h8.9M129.5 124.5v11.4h1.3M146 121.9h5.1M151.1 138.4h10.2M152.4 137.2v2.5M191.8 138.4h5M49.5 156.2h8.9M49.5 152.4h8.9"/>
<path d="M49.5 143.5h8.9M49.5 147.3h8.9M73.7 149.9h5v41.9h39.4v-15.3h-15.2M73.7 141h57.1M73.7 158.8h5M81.3 141v35.5h6.3M86.4 156.2h1.2M86.4 158.8h1.2M87.6 153.7h-1.2v25.4M102.9 156.2h11.4M102.9 158.8h11.4M102.9 153.7h11.4"/>
<path d="M49.5 179.1h8.9M49.5 161.3h8.9M49.5 174h8.9M49.5 170.2h8.9M49.5 165.1h8.9M73.7 167.6h5M73.7 176.5h5M86.4 161.3h1.2M86.4 168.9h1.2M86.4 163.8h1.2M86.4 166.4h1.2M86.4 171.5h1.2"/>
<path d="M87.6 174h-3.8v11.4h-19M102.9 161.3h11.4M102.9 174h48.2M102.9 168.9h11.4M102.9 163.8h11.4M102.9 166.4h11.4M102.9 171.5h11.4"/>
</g>
<path d="M116.1 177.1l.1 .2-.6 .2M131.8 172.5h.4M132.2 172v1.3M132.2 173.2l-.4 .1" fill="none" stroke="#0000c2" stroke-width=".18"/>
<path d="M72 60.5h.7M72 96.1h.7M136.1 97.4h.8M72 131.7h.7M72 158.3h.7M100.6 176.1h.7" fill="none" stroke="#a90000" stroke-width=".18"/>
<g fill="#009600" stroke="#009600" stroke-width=".18">
<circle cx="152.4" cy="138.4" r=".46"/>
<circle cx="78.7" cy="141" r=".46"/>
<circle cx="81.3" cy="141" r=".46"/>
<circle cx="86.4" cy="166.4" r=".46"/>
<circle cx="86.4" cy="168.9" r=".46"/>
<circle cx="115.6" cy="141" r=".46"/>
<circle cx="78.7" cy="123.2" r=".46"/>
<circle cx="78.7" cy="132.1" r=".46"/>
<circle cx="78.7" cy="114.3" r=".46"/>
<circle cx="121.9" cy="85.1" r=".46"/>
<circle cx="121.9" cy="87.6" r=".46"/>
<circle cx="121.9" cy="90.2" r=".46"/>
<circle cx="121.9" cy="95.3" r=".46"/>
<circle cx="121.9" cy="92.7" r=".46"/>
<circle cx="121.9" cy="82.6" r=".46"/>
<circle cx="86.4" cy="171.5" r=".46"/>
<circle cx="78.7" cy="167.6" r=".46"/>
<circle cx="86.4" cy="163.8" r=".46"/>
<circle cx="86.4" cy="158.8" r=".46"/>
<circle cx="86.4" cy="161.3" r=".46"/>
<circle cx="86.4" cy="156.2" r=".46"/>
<circle cx="78.7" cy="176.5" r=".46"/>
<circle cx="78.7" cy="158.8" r=".46"/>
<circle cx="78.7" cy="96.5" r=".46"/>
<circle cx="78.7" cy="105.4" r=".46"/>
<circle cx="78.7" cy="87.6" r=".46"/>
<circle cx="129.5" cy="124.5" r=".46"/>
<circle cx="121.9" cy="97.8" r=".46"/>
<circle cx="78.7" cy="78.7" r=".46"/>
<circle cx="78.7" cy="61" r=".46"/>
<circle cx="78.7" cy="69.9" r=".46"/>
<circle cx="78.7" cy="43.2" r=".46"/>
<circle cx="78.7" cy="52.1" r=".46"/>
<circle cx="121.9" cy="80" r=".46"/>
<circle cx="121.9" cy="77.5" r=".46"/>
<circle cx="78.7" cy="34.3" r=".46"/>
</g>
<g font-size="2.8" fill="#840000">
<text x="178" y="190.9">Title:</text>
<text x="187.7" y="190.9">GIMIX</text>
<text x="198.1" y="190.9">DMA</text>
<text x="206.4" y="190.9">SASI</text>
<text x="215.2" y="190.9">Controller</text>
</g>
<g font-size="2.1" fill="#840000">
<text x="178" y="178">v0.1:</text>
<text x="184.7" y="178">Initial</text>
<text x="178" y="184">Sheet:</text>
<text x="178" y="181.2">100%</text>
<text x="185.7" y="181.2">Offner</text>
<text x="186.2" y="184">/DIP</text>
<text x="192.8" y="184">Switches/</text>
<text x="178" y="186.7">File:</text>
<text x="184.1" y="186.7">switches.kicad_sch</text>
<text x="178" y="196.9">KiCad</text>
<text x="178" y="194.1">Size:</text>
<text x="184.7" y="194.1">A4</text>
<text x="185.7" y="196.9">E.D.A.</text>
<text x="193.3" y="196.9">9.0.9</text>
<text x="200" y="194.1">Date:</text>
<text x="207" y="194.1">2026-06-15</text>
<text x="263" y="194.3">Rev:</text>
<text x="263" y="196.9">Id:</text>
<text x="267.1" y="196.9">4/5</text>
<text x="269.4" y="194.3">0.2</text>
</g>
<g font-size="1.8" fill="#840000">
<text x="35" y="11.9">1</text>
<text x="85" y="11.9">2</text>
<text x="135" y="11.9">3</text>
<text x="185" y="11.9">4</text>
<text x="235" y="11.9">5</text>
<text x="285" y="11.9">6</text>
<text x="58.1" y="20.2" transform="rotate(-90 58.1 20.2)">PUA</text>
<text x="10.3" y="35.9">A</text>
<text x="285.3" y="35.9">A</text>
<text x="10.3" y="85.9">B</text>
<text x="285.3" y="85.9">B</text>
<text x="10.3" y="135.9">C</text>
<text x="285.3" y="135.9">C</text>
<text x="10.3" y="185.9">D</text>
<text x="285.3" y="185.9">D</text>
<text x="35" y="199.9">1</text>
<text x="85" y="199.9">2</text>
<text x="135" y="199.9">3</text>
<text x="185" y="199.9">4</text>
<text x="235" y="199.9">5</text>
<text x="285" y="199.9">6</text>
</g>
<text font-size="1.8" fill="#000084" x="18.7" y="21.2">A[0..19]</text>
<g font-size="1.8" fill="#0f0f0f">
<text x="38.1" y="23.8">A0</text>
<text x="38.1" y="28.9">A2</text>
<text x="38.1" y="26.3">A1</text>
<text x="38.1" y="33.9">A4</text>
<text x="38.1" y="31.4">A3</text>
<text x="49.5" y="31.4">A3</text>
<text x="38.1" y="39">A6</text>
<text x="38.1" y="41.6">A7</text>
<text x="38.1" y="36.5">A5</text>
<text x="49.5" y="40.3">swA4</text>
<text x="49.5" y="36.5">swA3</text>
<text x="38.1" y="46.6">A9</text>
<text x="38.1" y="44.1">A8</text>
<text x="49.5" y="45.4">A4</text>
<text x="36.9" y="49.2">A10</text>
<text x="36.9" y="51.7">A11</text>
<text x="49.5" y="49.2">A5</text>
<text x="36.9" y="56.8">A13</text>
<text x="36.9" y="54.3">A12</text>
<text x="36.9" y="59.3">A14</text>
<text x="49.5" y="54.3">swA5</text>
<text x="49.5" y="58.1">A6</text>
<text x="36.9" y="64.4">A16</text>
<text x="36.9" y="61.9">A15</text>
<text x="49.5" y="63.2">swA6</text>
<text x="36.9" y="67">A17</text>
<text x="36.9" y="69.5">A18</text>
<text x="49.5" y="67">A7</text>
<text x="36.9" y="72">A19</text>
<text x="49.5" y="75.9">swA8</text>
<text x="49.5" y="72">swA7</text>
<text x="142.5" y="74.6">swA3</text>
<text x="142.5" y="77.1">swA4</text>
<text x="49.5" y="80.9">A8</text>
<text x="142.5" y="82.2">swA6</text>
<text x="142.5" y="79.7">swA5</text>
<text x="49.5" y="84.7">A9</text>
<text x="49.5" y="89.8">swA9</text>
<text x="142.5" y="89.8">swA9</text>
<text x="142.5" y="84.7">swA7</text>
<text x="142.5" y="87.3">swA8</text>
<text x="49.5" y="93.6">A10</text>
<text x="87.3" y="95.3" transform="rotate(-90 87.3 95.3)">swA11</text>
<text x="89.8" y="95.3" transform="rotate(-90 89.8 95.3)">swA10</text>
<text x="92.4" y="95.3" transform="rotate(-90 92.4 95.3)">swA9</text>
<text x="94.9" y="95.3" transform="rotate(-90 94.9 95.3)">swA8</text>
<text x="97.4" y="95.3" transform="rotate(-90 97.4 95.3)">swA7</text>
<text x="100" y="95.3" transform="rotate(-90 100 95.3)">swA6</text>
<text x="102.5" y="95.3" transform="rotate(-90 102.5 95.3)">swA5</text>
<text x="105.1" y="95.3" transform="rotate(-90 105.1 95.3)">swA4</text>
<text x="107.6" y="95.3" transform="rotate(-90 107.6 95.3)">swA3</text>
<text x="141.3" y="92.4">swA10</text>
<text x="141.3" y="94.9">swA11</text>
<text x="49.5" y="98.7">swA10</text>
<text x="49.5" y="107.6">swA11</text>
<text x="49.5" y="102.5">A11</text>
<text x="49.5" y="111.4">swA12</text>
<text x="49.5" y="116.5">A12</text>
<text x="127" y="119">A2</text>
<text x="49.5" y="120.3">A13</text>
<text x="49.5" y="125.4">swA13</text>
<text x="86" y="121.9" transform="rotate(-90 86 121.9)">~{DMAON}2</text>
<text x="88.6" y="120.7" transform="rotate(-90 88.6 120.7)">swA19</text>
<text x="91.1" y="120.7" transform="rotate(-90 91.1 120.7)">swA18</text>
<text x="93.6" y="120.7" transform="rotate(-90 93.6 120.7)">swA17</text>
<text x="96.2" y="120.7" transform="rotate(-90 96.2 120.7)">swA16</text>
<text x="98.7" y="120.7" transform="rotate(-90 98.7 120.7)">swA15</text>
<text x="101.3" y="120.7" transform="rotate(-90 101.3 120.7)">swA14</text>
<text x="103.8" y="120.7" transform="rotate(-90 103.8 120.7)">swA13</text>
<text x="106.3" y="120.7" transform="rotate(-90 106.3 120.7)">swA12</text>
<text x="49.5" y="129.2">A14</text>
<text x="49.5" y="134.3">swA14</text>
<text x="49.5" y="143.2">swA15</text>
<text x="49.5" y="138.1">A15</text>
<text x="49.5" y="147">A16</text>
<text x="49.5" y="152.1">swA16</text>
<text x="49.5" y="155.9">swA17</text>
<text x="108.2" y="153.3">swA12</text>
<text x="108.2" y="155.9">swA13</text>
<text x="49.5" y="160.9">A17</text>
<text x="108.2" y="160.9">swA15</text>
<text x="108.2" y="158.4">swA14</text>
<text x="49.5" y="164.8">A18</text>
<text x="108.2" y="163.5">swA16</text>
<text x="108.2" y="166">swA17</text>
<text x="49.5" y="173.6">swA19</text>
<text x="49.5" y="169.8">swA18</text>
<text x="108.2" y="171.1">swA19</text>
<text x="108.2" y="168.6">swA18</text>
<text x="49.5" y="178.7">A19</text>
</g>
<g font-size="1.8" fill="#a90000">
<text x="59.9" y="22.6">4</text>
<text x="59.9" y="27.7">5</text>
<text x="71" y="25.1">6</text>
<text x="59.9" y="31.5">9</text>
<text x="71" y="34">8</text>
<text x="59.3" y="36.6">10</text>
<text x="59.9" y="40.4">1</text>
<text x="59.9" y="45.5">2</text>
<text x="71" y="42.9">3</text>
<text x="59.9" y="49.3">4</text>
<text x="71" y="51.8">6</text>
<text x="59.3" y="58.2">12</text>
<text x="59.9" y="54.4">5</text>
<text x="59.3" y="63.2">13</text>
<text x="70.4" y="60.7">11</text>
<text x="59.9" y="67.1">9</text>
<text x="71" y="69.6">8</text>
<text x="59.3" y="72.1">10</text>
<text x="59.9" y="75.9">1</text>
<text x="125" y="74.7">1</text>
<text x="125" y="77.2">2</text>
<text x="134.6" y="74.7">20</text>
<text x="134.6" y="77.2">19</text>
<text x="59.9" y="81">2</text>
<text x="71" y="78.5">3</text>
<text x="87.4" y="79.4" transform="rotate(-90 87.4 79.4)">1</text>
<text x="125" y="79.8">3</text>
<text x="125" y="82.3">4</text>
<text x="134.6" y="79.8">18</text>
<text x="134.6" y="82.3">17</text>
<text x="59.9" y="84.8">4</text>
<text x="59.9" y="89.9">5</text>
<text x="71" y="87.4">6</text>
<text x="87.4" y="87.7" transform="rotate(-90 87.4 87.7)">2</text>
<text x="89.9" y="87.7" transform="rotate(-90 89.9 87.7)">3</text>
<text x="92.5" y="87.7" transform="rotate(-90 92.5 87.7)">4</text>
<text x="95" y="87.7" transform="rotate(-90 95 87.7)">5</text>
<text x="97.5" y="87.7" transform="rotate(-90 97.5 87.7)">6</text>
<text x="100.1" y="87.7" transform="rotate(-90 100.1 87.7)">7</text>
<text x="102.6" y="87.7" transform="rotate(-90 102.6 87.7)">8</text>
<text x="105.2" y="87.7" transform="rotate(-90 105.2 87.7)">9</text>
<text x="107.7" y="88.3" transform="rotate(-90 107.7 88.3)">10</text>
<text x="125" y="84.8">5</text>
<text x="125" y="87.4">6</text>
<text x="125" y="89.9">7</text>
<text x="134.6" y="84.8">16</text>
<text x="134.6" y="87.4">15</text>
<text x="134.6" y="89.9">14</text>
<text x="59.3" y="93.7">12</text>
<text x="125" y="92.5">8</text>
<text x="125" y="95">9</text>
<text x="134.6" y="92.5">13</text>
<text x="134.6" y="95">12</text>
<text x="59.3" y="98.8">13</text>
<text x="70.4" y="96.3">11</text>
<text x="124.4" y="97.5">10</text>
<text x="134.6" y="97.5">11</text>
<text x="59.3" y="107.7">10</text>
<text x="59.9" y="102.6">9</text>
<text x="71" y="105.2">8</text>
<text x="86.1" y="104.8" transform="rotate(-90 86.1 104.8)">1</text>
<text x="59.9" y="111.5">1</text>
<text x="86.1" y="113.1" transform="rotate(-90 86.1 113.1)">2</text>
<text x="88.6" y="113.1" transform="rotate(-90 88.6 113.1)">3</text>
<text x="91.2" y="113.1" transform="rotate(-90 91.2 113.1)">4</text>
<text x="93.7" y="113.1" transform="rotate(-90 93.7 113.1)">5</text>
<text x="96.3" y="113.1" transform="rotate(-90 96.3 113.1)">6</text>
<text x="98.8" y="113.1" transform="rotate(-90 98.8 113.1)">7</text>
<text x="101.3" y="113.1" transform="rotate(-90 101.3 113.1)">8</text>
<text x="103.9" y="113.1" transform="rotate(-90 103.9 113.1)">9</text>
<text x="106.4" y="113.7" transform="rotate(-90 106.4 113.7)">10</text>
<text x="59.9" y="116.6">2</text>
<text x="71" y="114">3</text>
<text x="132.3" y="119.1">1</text>
<text x="59.9" y="120.4">4</text>
<text x="59.9" y="125.5">5</text>
<text x="71" y="122.9">6</text>
<text x="132.3" y="124.2">2</text>
<text x="143.4" y="121.7">3</text>
<text x="59.3" y="129.3">12</text>
<text x="70.4" y="131.8">11</text>
<text x="59.3" y="134.4">13</text>
<text x="132.3" y="135.6">1</text>
<text x="59.3" y="143.3">10</text>
<text x="59.9" y="138.2">9</text>
<text x="71" y="140.7">8</text>
<text x="132.3" y="140.7">2</text>
<text x="143.4" y="138.2">3</text>
<text x="161.9" y="138.2">15</text>
<text x="173.9" y="138.2">5</text>
<text x="177.7" y="138.2">6</text>
<text x="188.6" y="138.2">14</text>
<text x="59.9" y="147.1">1</text>
<text x="71" y="149.6">3</text>
<text x="59.3" y="156">12</text>
<text x="59.9" y="152.1">2</text>
<text x="89.5" y="153.4">1</text>
<text x="89.5" y="156">2</text>
<text x="99" y="153.4">20</text>
<text x="99" y="156">19</text>
<text x="59.3" y="161">13</text>
<text x="70.4" y="158.5">11</text>
<text x="89.5" y="158.5">3</text>
<text x="89.5" y="161">4</text>
<text x="99" y="158.5">18</text>
<text x="99" y="161">17</text>
<text x="59.9" y="164.8">4</text>
<text x="71" y="167.4">6</text>
<text x="89.5" y="163.6">5</text>
<text x="89.5" y="166.1">6</text>
<text x="99" y="163.6">16</text>
<text x="99" y="166.1">15</text>
<text x="59.9" y="173.7">9</text>
<text x="59.9" y="169.9">5</text>
<text x="89.5" y="168.7">7</text>
<text x="89.5" y="171.2">8</text>
<text x="89.5" y="173.7">9</text>
<text x="99" y="168.7">14</text>
<text x="99" y="171.2">13</text>
<text x="99" y="173.7">12</text>
<text x="59.3" y="178.8">10</text>
<text x="71" y="176.3">8</text>
<text x="88.9" y="176.3">10</text>
<text x="99" y="176.3">11</text>
</g>
<g font-size="1.8" fill="#006464">
<text x="69.4" y="23">74LS136</text>
<text x="71" y="20.4">U20B</text>
<text x="70.8" y="29.3">U20C</text>
<text x="69.2" y="31.9">74LS136</text>
<text x="68.9" y="41">74LS136</text>
<text x="70.6" y="38.5">U21A</text>
<text x="70.5" y="47.3">U21B</text>
<text x="68.9" y="49.9">74LS136</text>
<text x="68.9" y="58.8">74LS136</text>
<text x="70.5" y="56.2">U21D</text>
<text x="70.5" y="65.1">U21C</text>
<text x="68.9" y="67.7">74LS136</text>
<text x="125.1" y="70.7">SW_DIP_x10</text>
<text x="128.8" y="68.2">SW1</text>
<text x="68.9" y="76">74LS136</text>
<text x="70.6" y="73.5">U22A</text>
<text x="85.5" y="73.3">+5C</text>
<text x="97" y="76.3">RP1</text>
<text x="70.5" y="82.4">U22B</text>
<text x="97" y="78.8">?</text>
<text x="68.9" y="84.9">74LS136</text>
<text x="68.9" y="93.8">74LS136</text>
<text x="70.5" y="91.3">U22D</text>
<text x="70.5" y="100.2">U22C</text>
<text x="84.2" y="98.7">+5C</text>
<text x="95.8" y="101.7">RP2</text>
<text x="68.9" y="102.7">74LS136</text>
<text x="95.8" y="104.2">?</text>
<text x="119.9" y="106.3">GND</text>
<text x="69.2" y="112.1">74LS136</text>
<text x="70.9" y="109.6">U23A</text>
<text x="70.8" y="118.5">U23B</text>
<text x="134.8" y="117.7">74LS32</text>
<text x="135.9" y="115.2">U10A</text>
<text x="69.2" y="121">74LS136</text>
<text x="69.2" y="129.9">74LS136</text>
<text x="70.8" y="127.4">U23D</text>
<text x="113.5" y="130.4">+5V</text>
<text x="135.6" y="130.4">U20A</text>
<text x="150.4" y="127.9">+5V</text>
<text x="166.3" y="130.4">U11G</text>
<text x="181.5" y="130.4">U11C</text>
<text x="70.8" y="136.2">U23C</text>
<text x="133.9" y="132.9">74LS136</text>
<text x="147.9" y="137.3">?</text>
<text x="154.9" y="136.8">?</text>
<text x="164.7" y="132.9">74LS240</text>
<text x="179.9" y="132.9">74LS240</text>
<text x="69.2" y="138.8">74LS136</text>
<text x="118.1" y="139.3">?</text>
<text x="154.9" y="141.8">C1</text>
<text x="68.9" y="147.7">74LS136</text>
<text x="70.6" y="145.1">U24A</text>
<text x="89.6" y="149.5">SW_DIP_x10</text>
<text x="93.2" y="146.9">SW2</text>
<text x="154.9" y="144.4">C_Small</text>
<text x="70.5" y="154">U24D</text>
<text x="150.4" y="152">GND</text>
<text x="68.9" y="156.6">74LS136</text>
<text x="68.9" y="165.5">74LS136</text>
<text x="70.5" y="162.9">U24B</text>
<text x="70.5" y="171.8">U24C</text>
<text x="68.9" y="174.3">74LS136</text>
<text x="84.3" y="185">GND</text>
</g>
<g font-size="1.8" fill="#725600">
<text x="49.3" y="28.8">VMA</text>
<text x="148.8" y="98.7">SASI_RST</text>
<text x="110.9" y="125.3">DMAWNDW</text>
<text x="152.6" y="122.8">A2'</text>
<text x="198.3" y="139.3">SEL</text>
<text x="152.6" y="174.9">~{DMAON}</text>
<text x="53.8" y="186.3">~{DMAWNDW}</text>
</g>
<g font-size="1.8" fill="#0000c2">
<text x="119.1" y="173.6">DMA extended</text>
<text x="133.7" y="173.6">Address</text>
<text x="142.2" y="173.6">enable</text>
<text x="103.9" y="176.1">DMA ext.</text>
<text x="103.9" y="178.2">Addr.</text>
<text x="109.8" y="178.2">decode</text>
</g>
<g font-size="1.4" fill="#006464">
<text x="118.1" y="136.6">R5</text>
<text x="147.5" y="134.6">R1</text>
<text x="154.9" y="134.1">R2</text>
</g>
</svg>
